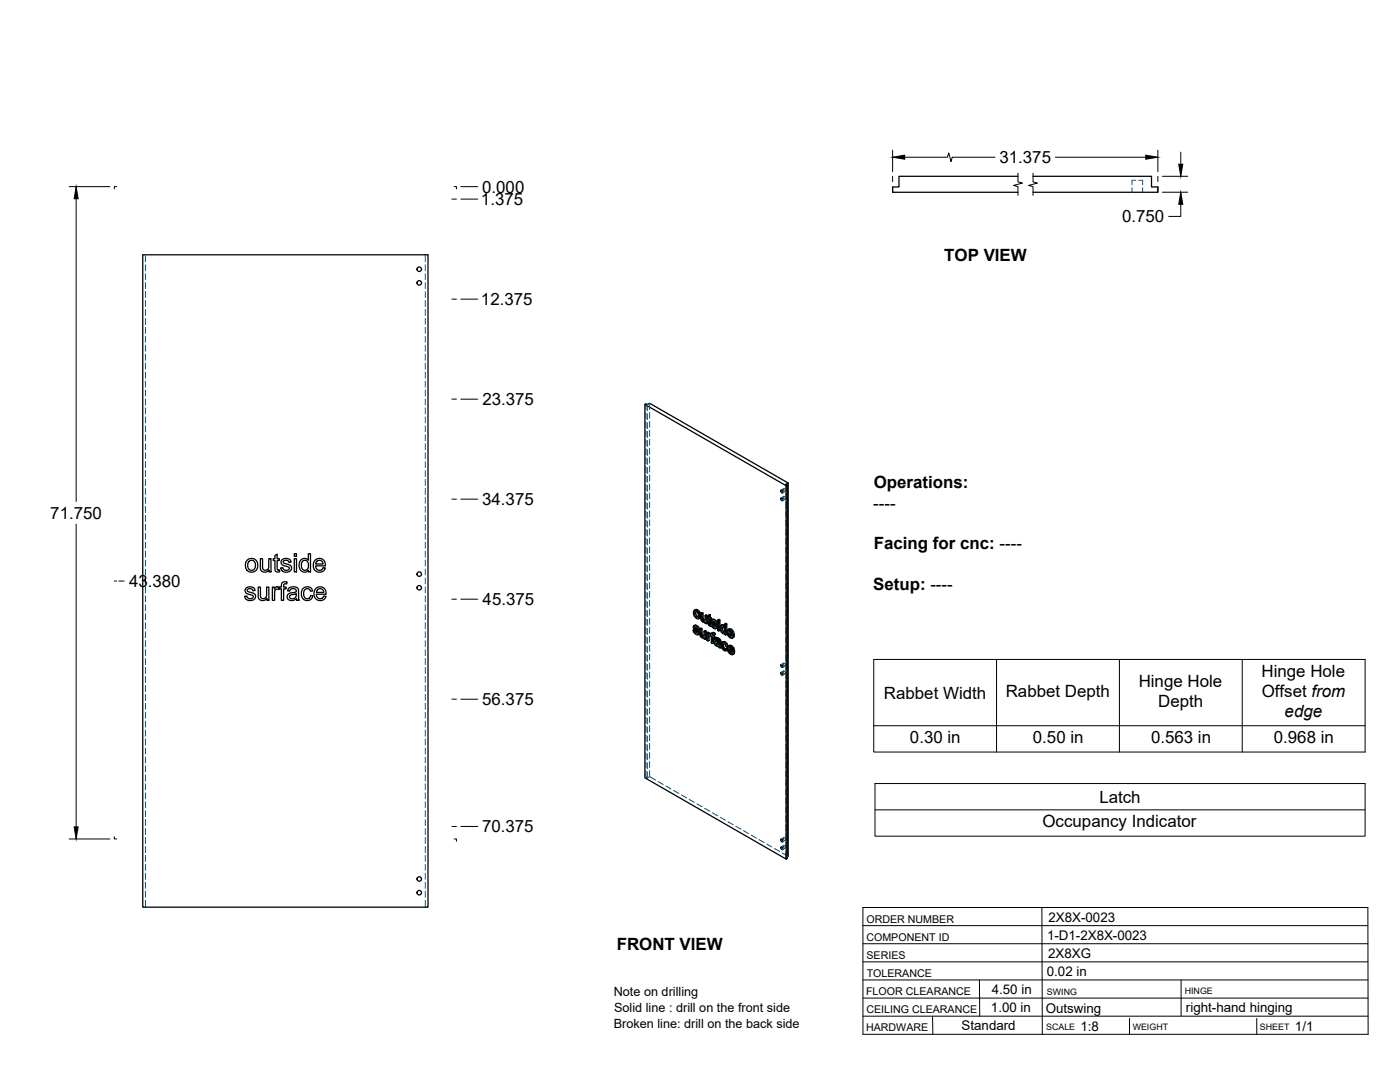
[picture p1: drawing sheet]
<svg xmlns="http://www.w3.org/2000/svg" width="559mm" height="432mm" viewBox="0 0 559 432" stroke-linecap="round" stroke-linejoin="round" font-family="sans-serif">
<!-- layer: Visible -->
<g fill="none" stroke="#000" stroke-width=".51">
<path d="M406.3 70.4h-47.5v4.2h-2.5v2.1h50M412.3 70.4h47.3v4.2h2.6v2.1h-49.9M57 101.7h113.8v260.3h-113.8zM257.4 161.4v149l56.4 32.5v-149.1M311.7 198.8l.6 .2 .2 .8-.7-.2zM311.7 195.6l.6 .2 .2 .8-.7-.1zM314.2 193.6l-.4 .2-56.4-32.4 .5-.3 .5 .3 .9-.5 55.3 31.9v149l-.4 .2M314.6 192.8l-.9 .5 .5 .3v149l-.4 .3M98.1 234.8l1.2-.6a1.92 1.92 0 0 1 2.5 1.4l-.9 .2a1.1 1.1 0 0 0-1.1-.9 1.1 1.1 0 0 0-1 1l.2 .2a3.4 3.4 0 0 1 2.9 1.4 2.19 2.19 0 0 1-1.5 2.2 2.19 2.19 0 0 1-2.5-1l-.3-.7 .9-.2 .8 1 1.2 .1a.76 .76 0 0 0 .6-.9 .76 .76 0 0 0-.9-.6 1.95 1.95 0 0 1-2.4-2zM98.8 223.4l1.4-.5a2.66 2.66 0 0 1 2.6 3.7 2.66 2.66 0 0 1-4.5 .6l-.3-1.2a2.82 2.82 0 0 1 .8-2.6zM99.3 224.1l.8-.5a1.97 1.97 0 0 1 1.9 2 1.97 1.97 0 0 1-2 2l-.7-.5-.4-.9v-1.1zM103.1 234.3h.8v2.9a1.32 1.32 0 0 0 1.4 1.7 1.32 1.32 0 0 0 1.1-1.8v-2.8h.9v5.3h-.8v-.8a1.88 1.88 0 0 1-2.2 .8 1.88 1.88 0 0 1-1.2-2z"/>
<path d="M103.9 223h.9v2.9a1.32 1.32 0 0 0 1.3 1.7 1.32 1.32 0 0 0 1.2-1.8v-2.8h.9v5.2h-.8v-.7a1.88 1.88 0 0 1-2.3 .8 1.88 1.88 0 0 1-1.2-2.1zM108.7 234.3h.8v.8a1.27 1.27 0 0 1 2-.7l.8-.1v-.6a1.5 1.5 0 0 1 .7-1.4 1.5 1.5 0 0 1 1.6 0l-.2 .7a.81 .81 0 0 0-.8 0 .81 .81 0 0 0-.4 .8v.5h1v.7h-1v4.6h-.9v-4.6h-.8v-.4l-.2 .7a1.17 1.17 0 0 0-1.5 .1 1.17 1.17 0 0 0-.2 1.4v2.8h-.9zM109.7 221.7l.9-.6v1.9h.9v.7h-.9v3.3l.2 .4h.7l.1 .8a1.3 1.3 0 0 1-1.5-.1 1.3 1.3 0 0 1-.4-1.4v-3h-.6v-.7h.6zM112.5 223.4l1.2-.5a1.92 1.92 0 0 1 2.5 1.4l-.9 .2a1.1 1.1 0 0 0-1.1-1 1.1 1.1 0 0 0-1.1 1.1l.3 .2a3.4 3.4 0 0 1 2.9 1.4 2.19 2.19 0 0 1-1.5 2.1 2.19 2.19 0 0 1-2.5-.8l-.3-.8 .9-.2 .7 1h1.3a.76 .76 0 0 0 .5-.9 .76 .76 0 0 0-.9-.5 2.08 2.08 0 0 1-2.3-1.7zM115.1 234.9a2.41 2.41 0 0 1 4 .6l.3 4.1h-.9l-.2-.7a2.04 2.04 0 0 1-2.1 .9 2.04 2.04 0 0 1-1.6-1.8l.1-.4a2.06 2.06 0 0 1 2-1.1h.4a.85 .85 0 0 0 1.1-.9 .85 .85 0 0 0-1.2-.7l-.9 .2-.5 .8-.8-.1zM115.7 237.7l2.6-.8a1.49 1.49 0 0 1-.8 1.9 1.49 1.49 0 0 1-2-.7zM117.5 223h.8v5.2h-.8zM117.5 221h.8v1h-.8zM120.1 223.5l1-.6a1.85 1.85 0 0 1 2 .7v-2.6h.8v7.2h-.8v-.6a2.17 2.17 0 0 1-2.6 .4 2.17 2.17 0 0 1-1.1-2.4zM120.7 224.1l.6-.5a2.08 2.08 0 0 1 1.9 1.5 2.08 2.08 0 0 1-.7 2.2l-.5 .3a2.11 2.11 0 0 1-1.3-3.5zM121 234.8l1-.5h1.5l.8 .6 .5 .9-.9 .2a1.48 1.48 0 0 0-2-.9 1.48 1.48 0 0 0-.7 2l.1 .8a1.34 1.34 0 0 0 1.5 1 1.34 1.34 0 0 0 1.2-1.3l.9 .1-.4 1.1a2.49 2.49 0 0 1-3.3 .4 2.49 2.49 0 0 1-.8-3.2zM125.7 223.6l1.6-.7a2.46 2.46 0 0 1 2.6 2.9h-3.9l.2 1.1 .8 .6a1.42 1.42 0 0 0 1.9-1l1 .2-.3 .7-.7 .6-1.2 .3a2.79 2.79 0 0 1-2.6-1.7 2.79 2.79 0 0 1 .6-3z"/>
<path d="M126 234.9l1.5-.7a2.43 2.43 0 0 1 2.7 3h-4l.3 .9 .8 .7a1.43 1.43 0 0 0 1.9-.9l.9 .1-.3 .7-.6 .6-1.2 .4a2.8 2.8 0 0 1-2.6-1.7 2.8 2.8 0 0 1 .6-3.1zM126.5 224l.6-.4 1 .1 .7 .6 .1 .8h-2.9zM126.7 235.3l.7-.3h1l.6 .6 .2 .8h-2.9zM276.6 251.5l.9 1.4 .7 .4 .5-.1M276.9 249.8l.5-.3 .6 .1 .8 .7 .4 .8-.5 .3-.1-.6M277.3 251.3l-.7 .2 .5 .2M277.3 244.8l.3-.8 1 .7 .2 1.3-.2 .4h-.6M277.3 252.3l.5 .4 .4-.2M277.4 250.9l1 .9 .5-.2M277.4 251.5l-.3 .2 .2 .6 .4-.3M277.5 249.5l-.7 .4v.6l1.6 2.1M277.5 250.3l-.3 .3 .5-.2"/>
<path d="M277.5 245.8l.5 .6 .5-.3M277.6 251.6l.8 .9M277.6 250.3l.6 .7M277.7 249.9l.5 .4 .5-.2M277.7 250.4l1 1M277.7 250.4h-.5M277.7 244.5l-.4 .3v.5l.2 .5 .4-.3M277.7 249.5l-.7 .3M277.8 252.7l.4 .1M277.8 244v1.3l.9 .9M277.8 250.6l-.4 .3-.2-.3M278 243.6l.9 1 .5-.3"/>
<path d="M278.1 249.7l-.4 .2-.4-.1M278.2 250.3l.4 .5 .4-.3M278.4 252.6l-.1 .2M278.4 251.8l.3 .5 .5-.3M278.5 243.4l-.5 .2-.8-.1M278.6 251.3l.6 .7 .1 .7-.7 .6M278.7 252.3l.1 .5 .5-.3M278.8 252.8l-.1 .4 .4-.3M278.9 244.6l.3 1.3 .5-.3M279.1 246.7a1.75 1.75 0 0 1-2.3-1.8l.1-1 .3-.4 .8-.3 .9 .5 .8 1.9-.2 .8-.6 .5M279.2 245.9l-.1 .8 .4-.3M279.3 251l.5 .2 .4-.2"/>
<path d="M279.7 244.7l.5 .3 .4-.3M279.8 251.2v2.2l.4-.2M279.8 253.4l.2 .5 .4-.3M280 253.9l.3 .2 .5-.2M280.2 245v2.2l.5-.3M280.2 247.2l.2 .4 .4-.3M280.3 254.1l.4 .2M280.4 247.6l.3 .3 .5-.2M280.7 247.9l.4 .1M280.9 254l-.6-.7-.1-2.3-.4-.3-.5 .3 .1 2.5 .7 1h1M281 251.9l.4 .3 .5-.3M281.1 254.5v.5l.3 .2"/>
<path d="M281.1 254.5l-.2 .1M281.4 247.7l-.7-.7-.1-2.3-.4-.2-.5 .2 .1 2.5 .7 1 1 .1M281.4 245.7l.5 .2 .4-.2M281.4 252.2v3l.5-.3v-3l-.4-.2-.5 .2v1.9l-.3 .5 .2-.2M281.5 248.3v.4l.4 .2M281.5 248.3l-.2 .1M281.9 245.9v3l.4-.2v-3l-.4-.3-.5 .3v1.9l-.3 .4 .2-.1M282.3 246.6l.3 .2 .2 2.6 .7 .5 .4-.2M282.6 246l-.3 .2 .3 .2v-.8l.9-.3v1.1l.5 .2v.4l-.5 .3v-.4M283 253.5l-.4 .2v.6l.4-.3M283 252.9v-.4l-.4-.2-.5 .3v3l.5 .2M283 252.5l-.5 .3-.4-.2"/>
<path d="M283.1 253.6l-.1 2-.4 .2v-1.5M283.1 253.6l.4 .2M283.1 253.6l-.5 .1M283.1 245.6v1l.4-.2M283.1 246.6l.4 .3 .5-.3M283.1 253l.4 .4M283.3 252.7l-.8 .5v-.4M283.3 249.3l.2 .1M283.5 249.4l.1 .5M283.5 252.8l-.8 .2M283.5 252.8l-.7 .2M283.5 245.3l-.9 .3"/>
<path d="M283.5 253.4v.3M283.5 253.7l.4 .3v2.6l.5 .2M283.5 253.5l-.1 .4M283.5 248.8l-.4 .3v-2.1l.4 .3 .3 1.8M283.6 249l-.5 .1M283.8 249.1l.6 1.3 .8 .5 .6-.1M283.8 249.1l-.6 .1M283.8 249.1h.1M283.8 249.3l-.3 .1M284 247.4l.6-.3 .6 .1 .7 .7 .4 .8-.5 .3-.1-.6M284.1 252.7l.9-.2 .5 .3-.1 .4-.4 .3v-.4M284.3 248.1l.5-.1 1 1"/>
<path d="M284.4 253.8l.5 .3 .4-.2M284.4 248.9l-.6 .2 .4 .2M284.4 249.9l.5 .4 .4-.2M284.5 248.5l1 .9 .5-.2M284.6 249.1l-.4 .2 .2 .6 .5-.3M284.6 247.1l-.7 .5v.6l1.6 2M284.6 247.9l-.3 .4 .5-.3M284.6 252.4l-.6 .3-.1 .9-.4-.2 .4-.3-.4-.3M284.6 252.8l.4 .3 .5-.3M284.7 249.2l.8 .9M284.7 247.9l.7 .7M284.8 253.3l.5 1-.4 .2v-.4"/>
<path d="M284.8 254.5v2.1l-.4 .2v-2.6l.5 .3M284.8 247.5l.5 .5 .5-.3M284.9 247.1l-.8 .3M284.9 250.3l.4 .1M284.9 248.2l-.4 .3-.2-.2M285 253.5l-.6-.3v.6l.4-.2M285.1 252.5l-.9 .1M285.2 247.3l-.8 .1M285.3 248l.4 .4 .4-.2M285.4 254.7l1-.2 1.2 .9 .3 3-.5 .2-.1-.4M285.5 250.2l-.1 .2M285.5 249.4l.3 .5 .5-.3"/>
<path d="M285.6 256.5l.1-.1a.87 .87 0 0 1 1.1 1M285.6 257.1l.4 .4 .5-.3M285.7 256.4l-.2 .3M285.7 248.9l.7 1.2-.7 .8M285.8 249.9l.1 .5 .5-.3M285.8 255.7l-.7 .5 .1 .9 .9 .8h.8l.5 .7M285.9 250.4l-.1 .4 .5-.3M285.9 256.5l-.4 .2 .1 .4 .5-.2M286 256.5l.8 .8M286 255.2l-.4 .3a.71 .71 0 0 1 .9-.1 .71 .71 0 0 1 .2 .9l-1-.4M286 257.5l.5 .1M286.1 255.7l-.7 .2"/>
<path d="M286.2 254.4l-1 .4-.1 .3 .5 .4M286.3 254.9l.5 .4 .5-.3M286.4 248.6l.5 .2 .4-.2M286.4 247.4l.5 .3 .4-.3M286.5 257.6l.3-.1zM286.7 254.6l-.4 .3-.6-.2M286.8 256l-1-.3-.5 .3M286.8 255.3l.3 .4 .5-.3M286.9 247.7v.6l.4-.3v-.6l-.4-.2-.5 .2v.6l.5 .3M286.9 248.3l.4 .3v3l-.4 .2v-3M286.9 248.3l-.5 .3v3l.5 .2M287.1 255.7l.2 .4 .4-.2"/>
<path d="M287.3 256.1v2.1l.5-.3M287.8 249.6l.6-.3 .8 .3M288.1 250.1l.7 .2 .4 .9v1l-.6 .2M288.1 251.9l.5 .5 .4-.2M288.1 250.1l-.2 .8M288.2 256.4l.7-.4 .6 .2 .6 .6 .4 1-.4 .2-.4-.9M288.3 257.6l.2 1 .5-.2M288.3 250.6l-.4 .3v.5l.2 .5 .4-.3M288.4 249.3l-.9 .6v1.4l.7 1.3 .7 .4 .4-.2M288.4 250.1v1.3l.8 .8M288.5 258.6l.5 .6 .5-.3M288.5 249.7l.4 .3"/>
<path d="M288.8 257.4l-.5 .2 .4-.8 1.4 1.2M288.8 256.8l.1 1.4 .7 .8M288.9 256l-.5 .3a2.1 2.1 0 0 0 1.4 3.4M289 249.4l-.5 .3-.6-.2M289 256.5l.7 .6 .5-.2M289.3 252.8v.4l.4 .2M289.3 252.8l-.2 .1M289.5 256.2l-.5 .3-.6-.2M289.7 249.3v4.1l.4-.2v-4.2l-.4-.2-.5 .2v1.5l-.3-.5 .3-.1M289.7 258.8l-.2 .4h-.5M290.1 249l-.4 .3-.5-.3M290.4 259l-.6 .7 .6-.4"/>
<path d="M290.4 258.7l-.3-.1-.4 .2 .4 .3M290.9 253.5l.6 .6 .4-.2M291.1 252l-.4 .2 1.4 .9-.7-1.3-.5-.1-.2 .5M291.2 251.7l-.1 .3 .9 .5M291.2 252.9l.9 1M291.3 258.5l-.5 .3 1.5 .8-.7-1.3h-.5l-.3 .5M291.3 258.3v.2l.8 .5M291.4 253.3l-.5 .2-.2-.9 1.9 1.1M291.4 259.5l.8 1M291.4 251.4l.9 .9 .4-.3M291.5 254.1l.4 .1M291.5 259.8l-.5 .3-.2-.9 2 1.1"/>
<path d="M291.6 257.9l.8 .9 .5-.2M291.9 251.1l-1.3 .2M292 257.7l-1.3 .1M292.1 253.9l.5 .3 .5-.2M292.1 253.9l-.1 .2M292.3 252.3l.3 1.3 .5-.3M292.4 258.8l.4 1.4 .4-.3M292.5 253.7l-.4 .2M292.6 253.6l.5-.1v-.5l-.7-1.5-.9-.6-.9 .4-.4 1.1 .4 1.3 1.2 1 .8-.5M292.7 253.7l.4 .3-.8 .6M291 260.1l.6 .6 .4-.3M291.6 260.7l.4 .1"/>
<path d="M292.3 260.4l.4 .4 .5-.3M292.3 260.4l-.2 .3M292.6 260.2l-.3 .2M292.8 260.2l.4-.1v-.6l-.7-1.4-.9-.6-.9 .3-.4 1 .4 1.4 1.3 1.1 .7-.5M292.8 260.3l.3 .4-.7 .5M311.7 268.4l.6 .2 .2 .8-.7-.2zM311.7 265.3l.6 .2 .2 .8-.7-.2zM311.7 338l.6 .2 .2 .8-.7-.1zM311.7 334.9l.6 .2 .2 .8-.7-.2z"/>
<circle cx="167.3" cy="112.9" r=".9"/>
<circle cx="167.3" cy="107.5" r=".9"/>
<circle cx="167.3" cy="234.6" r=".9"/>
<circle cx="167.3" cy="229.1" r=".9"/>
<circle cx="167.3" cy="356.2" r=".9"/>
<circle cx="167.3" cy="350.8" r=".9"/>
</g>
<!-- layer: Hidden -->
<g fill="none" stroke="#00557f" stroke-width=".4">
<path d="M451.8 74.9v1.8M453.4 71.9h-1.6v1.8M454.6 71.9h1.5v1.8M456.1 74.9v1.8M58.1 101.7v2.8M58.1 105.6v2.4M58.1 109.2v2.4M58.1 112.8v2.4M58.1 116.4v2.3M58.1 119.9v2.4M169.8 101.7v2.8M169.8 105.6v2.4"/>
<path d="M169.8 109.2v2.4M169.8 112.8v2.4M169.8 116.4v2.3M169.8 119.9v2.4M58.1 123.5v2.4M58.1 127.1v2.4M58.1 130.7v2.3M58.1 134.2v2.4M58.1 137.8v2.4M169.8 123.5v2.4M169.8 127.1v2.4M169.8 130.7v2.3"/>
<path d="M169.8 134.2v2.4M169.8 137.8v2.4M58.1 141.4v2.3M58.1 144.9v2.4M58.1 148.5v2.4M58.1 152.1v2.4M58.1 155.7v2.3M58.1 159.2v2.4M169.8 141.4v2.3M169.8 144.9v2.4M169.8 148.5v2.4M169.8 152.1v2.4"/>
<path d="M169.8 155.7v2.3M169.8 159.2v2.4M58.1 162.8v2.4M58.1 166.4v2.4M58.1 169.9v2.4M58.1 173.5v2.4M58.1 177.1v2.4M169.8 162.8v2.4M169.8 166.4v2.4M169.8 169.9v2.4M169.8 173.5v2.4M169.8 177.1v2.4"/>
<path d="M257.9 161.1v2.5M257.9 164.8v2.4M257.9 168.4v2.4M257.9 171.9v2.4M257.9 175.5v2.4M257.9 179.1v2.4M258.4 161.4v2.5M258.4 165.1v2.4M258.4 168.7v2.3M258.4 172.3v2.3M258.4 175.8v2.4M258.4 179.4v2.4"/>
<path d="M259.3 160.9v2.5M259.3 164.6v2.4M259.3 168.2v2.3M259.3 171.7v2.4M259.3 175.3v2.4M259.3 178.9v2.4M58.1 180.7v2.3M58.1 184.2v2.4M58.1 187.8v2.4M58.1 191.4v2.4M58.1 194.9v2.4M58.1 198.5v2.4"/>
<path d="M169.8 180.7v2.3M169.8 184.2v2.4M169.8 187.8v2.4M169.8 191.4v2.4M169.8 194.9v2.4M169.8 198.5v2.4M257.9 182.6v2.4M257.9 186.2v2.4M257.9 189.8v2.4M257.9 193.4v2.3M257.9 196.9v2.4M258.4 183v2.4"/>
<path d="M258.4 186.5v2.4M258.4 190.1v2.4M258.4 193.7v2.4M258.4 197.3v2.3M259.3 182.5v2.3M259.3 186v2.4M259.3 189.6v2.4M259.3 193.2v2.3M259.3 196.7v2.4M312.7 195.1a.58 .58 0 0 1 .7 .3 .58 .58 0 0 1-.3 .7l-.4-.5zM312.7 198.1a.59 .59 0 0 1 .7 .4 .59 .59 0 0 1-.3 .7l-.4-.4zM312.7 198.1l-1 .6"/>
<path d="M312.7 195l-1 .6M313.4 199.2l-1 .6M313.4 196.1l-1 .6M313.7 193.3v2.4M313.7 196.9v2.4M58.1 202.1v2.4M58.1 205.7v2.3M58.1 209.2v2.4M58.1 212.8v2.4M58.1 216.4v2.4M58.1 219.9v2.4M169.8 202.1v2.4"/>
<path d="M169.8 205.7v2.3M169.8 209.2v2.4M169.8 212.8v2.4M169.8 216.4v2.4M169.8 219.9v2.4M257.9 200.5v2.4M257.9 204.1v2.4M257.9 207.7v2.3M257.9 211.2v2.4M257.9 214.8v2.4M257.9 218.4v2.3M258.4 200.8v2.4"/>
<path d="M258.4 204.4v2.4M258.4 208v2.4M258.4 211.5v2.4M258.4 215.1v2.4M258.4 218.7v2.4M259.3 200.3v2.4M259.3 203.9v2.4M259.3 207.5v2.3M259.3 211v2.4M259.3 214.6v2.4M259.3 218.2v2.4M313.7 200.5v2.4"/>
<path d="M313.7 204.1v2.4M313.7 207.6v2.4M313.7 211.2v2.4M313.7 214.8v2.4M313.7 218.4v2.3M58.1 223.5v2.4M58.1 227.1v2.4M58.1 230.7v2.3M58.1 234.2v2.4M58.1 237.8v2.4M169.8 223.5v2.4M169.8 227.1v2.4"/>
<path d="M169.8 230.7v2.3M169.8 234.2v2.4M169.8 237.8v2.4M257.9 222v2.3M257.9 225.5v2.4M257.9 229.1v2.4M257.9 232.7v2.4M257.9 236.2v2.4M257.9 239.8v2.4M258.4 222.3v2.3M258.4 225.8v2.4M258.4 229.4v2.4"/>
<path d="M258.4 233v2.4M258.4 236.5v2.4M259.3 221.7v2.4M259.3 225.3v2.4M259.3 228.9v2.4M259.3 232.5v2.3M259.3 236v2.4M259.3 239.6v2.4M313.7 221.9v2.4M313.7 225.5v2.4M313.7 229.1v2.4M313.7 232.7v2.3"/>
<path d="M313.7 236.2v2.4M313.7 239.8v2.4M58.1 241.4v2.4M58.1 245v2.3M58.1 248.5v2.4M58.1 252.1v2.4M58.1 255.7v2.3M58.1 259.2v2.4M169.8 241.4v2.4M169.8 245v2.3M169.8 248.5v2.4M169.8 252.1v2.4"/>
<path d="M169.8 255.7v2.3M169.8 259.2v2.4M257.9 243.4v2.4M257.9 247v2.3M257.9 250.5v2.4M257.9 254.1v2.4M257.9 257.7v2.4M258.4 240.1v2.4M258.4 243.7v2.4M258.4 247.3v2.3M258.4 250.8v2.4M258.4 254.4v2.4"/>
<path d="M258.4 258v2.4M259.3 243.2v2.4M259.3 246.7v2.4M259.3 250.3v2.4M259.3 253.9v2.4M259.3 257.5v2.3M277.1 251.2l.3 1M277.2 250l-.5 .3M277.2 244.3l-.4 .2M277.3 251.3l.3 .3M277.3 250.4l-.5 .3M277.3 249.7l-.5 .2"/>
<path d="M277.4 249.5l-.1 1.1 1.5 1.5v.4h-.4l.4-.2M277.4 252.2l1 .7 .6 .1M277.4 252.2l-.4 .2M277.5 251.4l-.1 .1M277.6 250.9l-.5 .3M277.6 245.6l.9 .9 .8 .1M277.6 245.6l-.5 .3M277.6 250.2l-.1 .1M277.6 250.3l.1-.3 .5 .1 1 1M277.6 243.2l-.4 1.1 .4 1.3M277.7 250l-.5 .3M277.9 243.8l-.1 .2"/>
<path d="M277.9 243.8l.8 .2 .5 .8v1.1l-.5 .3M277.9 243.8l-.4 .2M278.2 250.1l-.5 .3M278.2 251l.4 .3M278.3 252.8l.4-.2-.9 .5M278.5 243.8l-.5 .3M278.5 246.5l-.5 .3M278.6 250.5l-.5 .2M278.7 252l-.5 .2M278.7 250.9l-.4 .3M278.8 253.1l-.5 .2M279 246.1l-.4 .3"/>
<path d="M279 244.4l-.4 .3M279.1 246.7l-.4 .3M279.2 245.4l-.4 .2M279.8 250.7l.2 3 .9 .7 .6-.1v.4l.4 .2M279.8 253l-.4 .3M280 253.5l-.5 .3M280.2 244.5l.2 2.8 .8 .8 .7-.1v.5l.4 .2M280.2 246.8l-.4 .3M280.2 253.9l-.4 .3M280.4 247.3l-.5 .2M280.6 247.7l-.4 .2M280.7 254.3l-.5 .2"/>
<path d="M281.1 248l-.5 .3M281.1 254l-.2 .1M281.3 253.9l-.5 .3M281.4 253.8l-.5 .3M281.5 251.7l-.1 1.9-.5 .4M281.5 254.7l-.4 .3M281.5 254.3l-.4 .2 .2-.1M281.5 247.8l-.2 .1M281.7 247.7l-.5 .3M281.8 247.6l-.5 .2M281.9 245.4l-.1 2-.4 .3M281.9 248.5l-.4 .2"/>
<path d="M281.9 248l-.4 .3 .2-.2M282.3 246.2v.4l.5-.3M282.6 252.3v3l.4 .3M282.6 255.3l-.5 .3M282.8 245.9l-.2 .1M283 253l-.5 .2M283.1 245.4v.7l-.3-.2v.4l.3 .2v2.4l.9 .8-.2-.6M283.1 253.4l-.1 .1M283.1 246.5l-.5 .3M283.1 246.1l-.5 .3M283.1 248.9l-.4 .2M283.2 252.8l-.2 .1"/>
<path d="M283.3 253.3l-.5 .2M283.3 249.2l-.4 .3M283.5 253.3l-.4 .3 .3-.4 .4 .4 .2-.3 .4 .4v2.6l.4 .3M283.5 246.8l-.4 .2M283.7 249.5l-.4 .3M284 247l-.5-.2v.5M284 253.3l-.5 .2M284 249.2l-.2 .1M284 249.7h-.1M284.2 248.9l.4 .9M284.3 247.6l-.5 .3M284.4 253.3l-.9 .4 .3-.1"/>
<path d="M284.4 256.3l-.5 .3M284.4 253.7l-.5 .3M284.4 247.3l-.5 .2M284.4 248.9l.3 .3M284.4 252.6l-.4 .2M284.4 248.1l-.5 .2M284.5 247.2l-.2 .5 .2 .6 1.2 1.1a.36 .36 0 0 1 .3 .5 .36 .36 0 0 1-.5 .2l.4-.2M284.5 252.4l-.1 .9-.5-.2-.4 .3M284.6 249.8l.7 .7 .8 .1M284.6 249.8l-.5 .2M284.6 249v.1M284.7 248.5l-.5 .3"/>
<path d="M284.7 247.8l-.1 .1M284.7 247.9l.1-.3h.3l1.2 1.1M284.8 254l-.4 .2M284.8 247.6l-.4 .2 .4-.2M284.9 253l-.5 .2M285.2 253l-.5 .3M285.3 247.7l-.5 .3M285.3 254.3l-.5-.3v.5M285.3 254.7l.5-.3-.2 .5 .4 .3M285.4 248.6l.3 .3M285.4 250.4l.4-.2-.9 .5M285.4 253.2l-.5-.2-.1 .3"/>
<path d="M285.5 256.2l-.4 .3M285.6 255.8l-.5 .3M285.6 254.9l-.5 .2M285.7 248.1l-.5 .2M285.7 255.7l-.2 .6 .3 .7 .7 .6 .8 .1 .1 .4M285.7 256.9l-.4 .3M285.8 249.6l-.5 .2M285.9 248.5l-.5 .3M285.9 250.7l-.5 .2M285.9 256.5l.3-.3a.77 .77 0 0 1 .9 .2 .77 .77 0 0 1 0 .9h-.3M286 255.2a.87 .87 0 0 1 1 0 .87 .87 0 0 1 .3 .9l-.5-.1M286.2 256.2l-.6 .3 .4-.3"/>
<path d="M286.2 254.9l-.4 .2M286.4 257.6l-.5 .2M286.7 255l-.5 .3M286.9 257.7l-.5 .3M286.9 248.3v3l.4 .3M286.9 247.2v.6l.4 .2M286.9 251.3l-.5 .3M286.9 247.8l-.5 .2M287.1 257.3l-.4 .3M287.2 255.5l-.5 .2M287.2 257.2l-.4 .3 .1-.1M287.3 256.5l-.4 .3"/>
<path d="M287.3 256.1l-.4 .3M287.3 256l-.4 .2M287.3 257.7l-.4 .2M287.4 258.1l.5 .3M287.4 258.1l-.4 .3M287.9 250.4l-.5 .2M288 251.3l-.5 .2M288 249.6l-.5 .3M288.2 249.4l-.3 .7 .3 1.6 .8 .9h.7v.3l.4 .3M288.3 257.1l-.5 .3M288.4 252.1l-.4 .2M288.4 256.3l-.4 .3"/>
<path d="M288.5 249.9l-.1 .2M288.5 249.9l.7 .1 .5 1v.9l-.5 .3M288.5 249.9l-.4 .2 .4-.2M288.6 258.5l-.4 .2M288.6 256.1l-.3 .7 .3 1.7 .9 .9 .7 .1M288.8 256.8l.6-.2 1.1 1.2M289 256.6l-.5 .3M289 252.6l-.5 .2M289 249.9l-.5 .2M289.4 249.8l-.2 .1M289.5 259.4l-.5 .2M289.5 256.6l-.4 .3"/>
<path d="M289.5 252.2l-.4 .3M289.5 250.4l-.4 .3M289.7 248.8v1.5l-.5-.7M289.7 250.3l-.5 .2M289.7 252.6l-.4 .2M289.7 251.5l-.4 .2M289.7 252.9l-.4 .3M289.9 257l-.5 .3M289.9 259h-.3M289.9 259l-.4 .2M290.1 257.6l-.5 .3M290.1 258.6l-.2 .4"/>
<path d="M290.4 258.7l.2 .2-.2 .4M290.6 258.9l-.2 .1M290.7 252l-.5 .3M290.8 258.6l-.5 .2M291 251l-.3 .8 .3 1.5 1 1 .8 .1M291 253.3l-.4 .3M291.1 252.4l-.4 .2M291.1 259.9l-.4 .3M291.1 257.6l-.3 .8 .3 1.5 .8 .9 1 .1M291.2 252.9l-.1-.5 2 1.1M291.3 258.9l-.5 .3M291.4 259.5l-.1-.6 1.9 1.2"/>
<path d="M291.4 251.5l-.2 .2M291.4 251.5l.8 .2 .4 1.1-.6-.3M291.4 251.5l-.5 .2M291.5 258l-.2 .3M291.5 258l.8 .3 .4 1.1-.6-.4M291.5 258l-.4 .3M291.9 251.5l-.5 .3M292 258.1l-.4 .2M292.1 253.9h.2M292.3 253.9l-.3 .2M292.4 253.9l-.9 .6M292.4 252.1l-.4 .3"/>
<path d="M292.6 258.7l-.5 .3M292.6 253.6l-.1 .1M292.6 252.8l-.5 .3M292.7 254.4l-.5 .3M292.7 253.7l-.4 .2M292.7 259.4l-.4 .2M313.7 243.4v2.4M313.7 247v2.3M313.7 250.5v2.4M313.7 254.1v2.4M313.7 257.7v2.4M58.1 262.8v2.4"/>
<path d="M58.1 266.4v2.4M58.1 270v2.3M58.1 273.5v2.4M58.1 277.1v2.4M169.8 262.8v2.4M169.8 266.4v2.4M169.8 270v2.3M169.8 273.5v2.4M169.8 277.1v2.4M257.9 261.2v2.4M257.9 264.8v2.4M257.9 268.4v2.4"/>
<path d="M257.9 271.9v2.4M257.9 275.5v2.4M257.9 279.1v2.4M258.4 261.6v2.3M258.4 265.1v2.4M258.4 268.7v2.4M258.4 272.3v2.4M258.4 275.8v2.4M258.4 279.4v2.4M259.3 261v2.4M259.3 264.6v2.4M259.3 268.2v2.4"/>
<path d="M259.3 271.8v2.3M259.3 275.3v2.4M259.3 278.9v2.4M292.2 260.5h.3M292.5 260.5l-.4 .2M292.5 260.5l-.9 .6M292.7 260.2h-.1M292.8 261l-.5 .3M292.8 260.3l-.3 .2M312.7 267.8a.58 .58 0 0 1 .7 .3 .58 .58 0 0 1-.3 .8l-.4-.5zM312.7 264.7a.54 .54 0 0 1 .7 .3 .54 .54 0 0 1-.4 .7zM312.7 267.8l-1 .6"/>
<path d="M312.7 264.7l-1 .5M313.4 268.9l-1 .6M313.4 265.8l-1 .5M313.7 261.2v2.4M313.7 264.8v2.4M313.7 268.4v2.4M313.7 271.9v2.4M313.7 275.5v2.4M313.7 279.1v2.4M58.1 280.7v2.4M58.1 284.2v2.4M58.1 287.8v2.4"/>
<path d="M58.1 291.4v2.4M58.1 295v2.3M58.1 298.5v2.4M169.8 280.7v2.4M169.8 284.2v2.4M169.8 287.8v2.4M169.8 291.4v2.4M169.8 295v2.3M169.8 298.5v2.4M257.9 282.7v2.4M257.9 286.2v2.4M257.9 289.8v2.4"/>
<path d="M257.9 293.4v2.4M257.9 297v2.3M258.4 283v2.4M258.4 286.6v2.3M258.4 290.1v2.4M258.4 293.7v2.4M258.4 297.3v2.4M259.3 282.5v2.3M259.3 286v2.4M259.3 289.6v2.4M259.3 293.2v2.4M259.3 296.8v2.3"/>
<path d="M313.7 282.7v2.4M313.7 286.2v2.4M313.7 289.8v2.4M313.7 293.4v2.4M313.7 296.9v2.4M58.1 302.1v2.4M58.1 305.7v2.4M58.1 309.2v2.4M58.1 312.8v2.4M58.1 316.4v2.4M58.1 320v2.3M169.8 302.1v2.4"/>
<path d="M169.8 305.7v2.4M169.8 309.2v2.4M169.8 312.8v2.4M169.8 316.4v2.4M169.8 320v2.3M257.9 310.2l.5 .3M257.9 300.5v2.4M257.9 304.1v2.4M257.9 307.7v2.5M257.9 310.2l-.5 .2M258.4 300.8v2.4M258.4 304.4v2.4"/>
<path d="M258.4 308v2.5M259.3 307.5v2.4l2.4 1.4M259.3 300.3v2.4M259.3 303.9v2.4M259.3 309.9l-.9 .6M262.7 311.9l2.1 1.2M265.8 313.7l2 1.2M268.9 315.4l2.1 1.3M272 317.2l2 1.2M275.1 319l2 1.2M313.7 300.5v2.4M313.7 304.1v2.4"/>
<path d="M313.7 307.7v2.3M313.7 311.3v2.3M313.7 314.8v2.4M313.7 318.4v2.4M58.1 323.5v2.4M58.1 327.1v2.4M58.1 330.7v2.4M58.1 334.2v2.4M58.1 337.8v2.4M169.8 323.5v2.4M169.8 327.1v2.4M169.8 330.7v2.4"/>
<path d="M169.8 334.2v2.4M169.8 337.8v2.4M278.2 320.8l2 1.2M281.3 322.6l2 1.2M284.4 324.4l2 1.2M287.5 326.2l2 1.1M290.6 327.9l2 1.2M293.7 329.7l2 1.2M296.8 331.5l2 1.2M299.8 333.3l2.1 1.2M302.9 335.1l2.1 1.2M306 336.8l2.1 1.2"/>
<path d="M309.1 338.6l2.1 1.2M312.7 337.5a.54 .54 0 0 1 .7 .3 .54 .54 0 0 1-.4 .7zM312.7 334.3a.53 .53 0 0 1 .7 .3 .53 .53 0 0 1-.4 .7zM312.7 337.4l-1 .6M312.7 334.3l-1 .6M313.4 338.5l-1 .6M313.4 335.4l-1 .6M313.7 322v2.3M313.7 325.5v2.4M313.7 329.1v2.4M313.7 332.7v2.4M313.7 336.3v2.3"/>
<path d="M313.7 339.8v2.5M58.1 341.4v2.4M58.1 345v2.3M58.1 348.5v2.4M58.1 352.1v2.4M58.1 355.7v2.4M58.1 359.3v2.7M169.8 341.4v2.4M169.8 345v2.3M169.8 348.5v2.4M169.8 352.1v2.4M169.8 355.7v2.4"/>
<path d="M169.8 359.3v2.7M312.2 340.4l2.4 1.4M313.7 342.3l.5 .3M314.2 342l-.5 .3"/>
</g>
<!-- layer: Reference -->
<g fill="none" stroke="#000" stroke-width=".4">
<path d="M46.5 74.5h-.9v.9M180.4 79.5h1.8M181.3 74.5h.9v.9M356.3 70.4v2.1M356.3 74.6v2.1M462.2 70.4v2.1M462.2 74.6v2.1M180.4 119.4h1.8M180.4 159.3h1.8M180.4 199.2h1.8M45.6 231.9h.9M180.4 239.1h1.8"/>
<path d="M180.4 279h1.8M45.6 333.9v.9h.9M180.4 329.8h1.8M181.3 334.8h.9v.9"/>
</g>
<!-- layer: Hidden Narrow -->
<path d="M278.2 251.5l-.4 .3M279.8 252.6l-.5 .2M280.2 246.3l-.5 .3M281.5 253.3l-.5 .2M281.9 247l-.5 .3M283.1 248.2l-.5 .3M284.4 253l-.5 .3M284.8 253.3h.1M285.3 249.2l-.4 .2M286.6 256.3l-.5 .3M287.3 256.7l-.4 .3" fill="none" stroke="#000" stroke-width=".4"/>
<!-- layer: Visible Narrow -->
<path d="M278.2 251l-.4 .2M280.2 252.6l-.4 .3M280.6 246.4l-.4 .2M283.5 248.5l-.4 .3M284.8 253.3l-.4 .3M285.3 248.6l-.4 .2M286.5 255.8l-.4 .3M287.8 256.3l-.5 .3M287.8 257l-.5 .3" fill="none" stroke="#000" stroke-width=".4"/>
<!-- layer: Titleblock -->
<g fill="none" stroke="#000" stroke-width=".4">
<path d="M344.4 362.2h201.6l.1 50.6h-201.7zM344.4 376.6h201.6M344.4 369.4h201.6M415.9 362.2l.1 50.6M344.4 383.9h201.6M344.4 398.3h201.6M344.4 391.1h201.6M390.9 391.1l.2 14.4M471.4 391.1v14.4M344.4 405.5h201.7M372.2 405.5l.1 7.3M450.8 406.4v6.4"/>
<path d="M501.6 406.4v6.4"/>
</g>
<!-- layer: FD_Dimensions -->
<g fill="none" stroke="#000" stroke-width=".4">
<path d="M356.3 59.9v8.7M462.2 59.9v8.7M27.6 74.5h16.3M30.4 79.3v120.9M183.9 74.5h6.8M183.9 79.5h6.8M361.1 62.7h17.1l.5-1.7 .9 3.5 .5-1.8h17.1M421.3 62.7h36M463.9 70.4h10.2M463.9 76.7h10.2M471.3 60.7v4.8M471.3 81.5v4.9h-4.8"/>
<path d="M183.9 119.4h6.8M183.9 159.3h6.8M183.9 199.2h6.8M30.4 209.1v120.9M47.4 231.9h2.2M183.9 239.1h6.8M183.9 279h6.8M27.6 334.8h16.3M183.9 329.8h6.8"/>
</g>
<path d="M30.4 74.5l.8 4.8h-1.6zM356.3 62.7l4.8-.8v1.6zM457.3 61.9l4.9 .8-4.9 .8zM470.5 65.5h1.6l-.8 4.9zM471.3 76.7l.8 4.8h-1.6zM29.6 330h1.6l-.8 4.8z" fill="#000" stroke="#000" stroke-width=".4"/>
<!-- layer: Break Lines -->
<path d="M406.3 69.1v3.5l1.8 .5-3.5 .9 1.7 .5v3.5M412.3 69.1v3.5l1.8 .5-3.5 .9 1.7 .5v3.5" fill="none" stroke="#000" stroke-width=".4"/>
<!-- layer: Custom Tables -->
<path d="M348.7 263.2h196.2v36.9h-196.2zM397.8 263.2v36.9M446.8 263.2v36.9M495.8 263.2v36.9M348.7 289.6h196.2M349.2 312.7h195.7v21h-195.7zM349.2 323.2h195.7" fill="none" stroke="#000" stroke-width=".4"/>
<g font-size="6.7">
<text x="398.9" y="65.1">31.375</text>
<text x="192.4" y="76.9">0.000</text>
<text x="192" y="81.8">1.375</text>
<text x="447.9" y="88.7">0.750</text>
<text x="376.9" y="104.1">TOP VIEW</text>
<text x="192" y="121.8">12.375</text>
<text x="192.5" y="161.7">23.375</text>
<text x="348.7" y="194.9">Operations:</text>
<text x="192.4" y="201.6">34.375</text>
<text x="348.5" y="203">----</text>
<text x="20.1" y="207">71.750</text>
<text x="348.7" y="219.2">Facing for cnc: ----</text>
<text x="51.5" y="234.3">43.380</text>
<text x="348.5" y="235.3">Setup: ----</text>
<text x="192.6" y="241.5">45.375</text>
<text x="454.5" y="274.1">Hinge Hole</text>
<text x="503.6" y="270">Hinge Hole</text>
<text x="192.4" y="281.4">56.375</text>
<text x="352.8" y="278.8">Rabbet Width</text>
<text x="401.4" y="278.2">Rabbet Depth</text>
<text x="503.6" y="278.2">Offset from</text>
<text x="462.3" y="282.2">Depth</text>
<text x="512.8" y="286.2">edge</text>
<text x="363.2" y="296.5">0.30 in</text>
<text x="412.3" y="296.5">0.50 in</text>
<text x="459.4" y="296.5">0.563 in</text>
<text x="508.4" y="296.5">0.968 in</text>
<text x="438.8" y="320.3">Latch</text>
<text x="192.4" y="332.2">70.375</text>
<text x="416.1" y="330.2">Occupancy Indicator</text>
<text x="246.2" y="379.1">FRONT VIEW</text>
</g>
<g font-size="5.3">
<text x="418.5" y="367.9">2X8X-0023</text>
<text x="417.9" y="375">1-D1-2X8X-0023</text>
<text x="418.4" y="382.3">2X8XG</text>
<text x="417.8" y="389.5">0.02 in</text>
<text x="395.8" y="396.8">4.50 in</text>
<text x="395.5" y="403.7">1.00 in</text>
<text x="417.4" y="404.1">Outswing</text>
<text x="473.4" y="403.8">right-hand hinging</text>
<text x="383.8" y="411">Standard</text>
<text x="431.3" y="411.5">1:8</text>
<text x="516.9" y="411.5">1/1</text>
</g>
<g font-size="5.1">
<text x="245" y="397.3">Note on drilling</text>
<text x="245.1" y="403.8">Solid line : drill on the front side</text>
<text x="245" y="410.3">Broken line: drill on the back side</text>
</g>
<g font-size="4.3">
<text x="345.8" y="368.4">ORDER NUMBER</text>
<text x="345.8" y="375.5">COMPONENT ID</text>
<text x="345.8" y="382.7">SERIES</text>
<text x="345.9" y="389.9">TOLERANCE</text>
<text x="345.7" y="397.2">FLOOR CLEARANCE</text>
<text x="345.8" y="404.4">CEILING CLEARANCE</text>
<text x="345.7" y="411.6">HARDWARE</text>
</g>
<g font-size="3.5">
<text x="417.9" y="397">SWING</text>
<text x="472.9" y="396.7">HINGE</text>
<text x="417.5" y="410.9">SCALE</text>
<text x="452.1" y="410.9">WEIGHT</text>
<text x="502.9" y="410.9">SHEET</text>
</g>
</svg>
